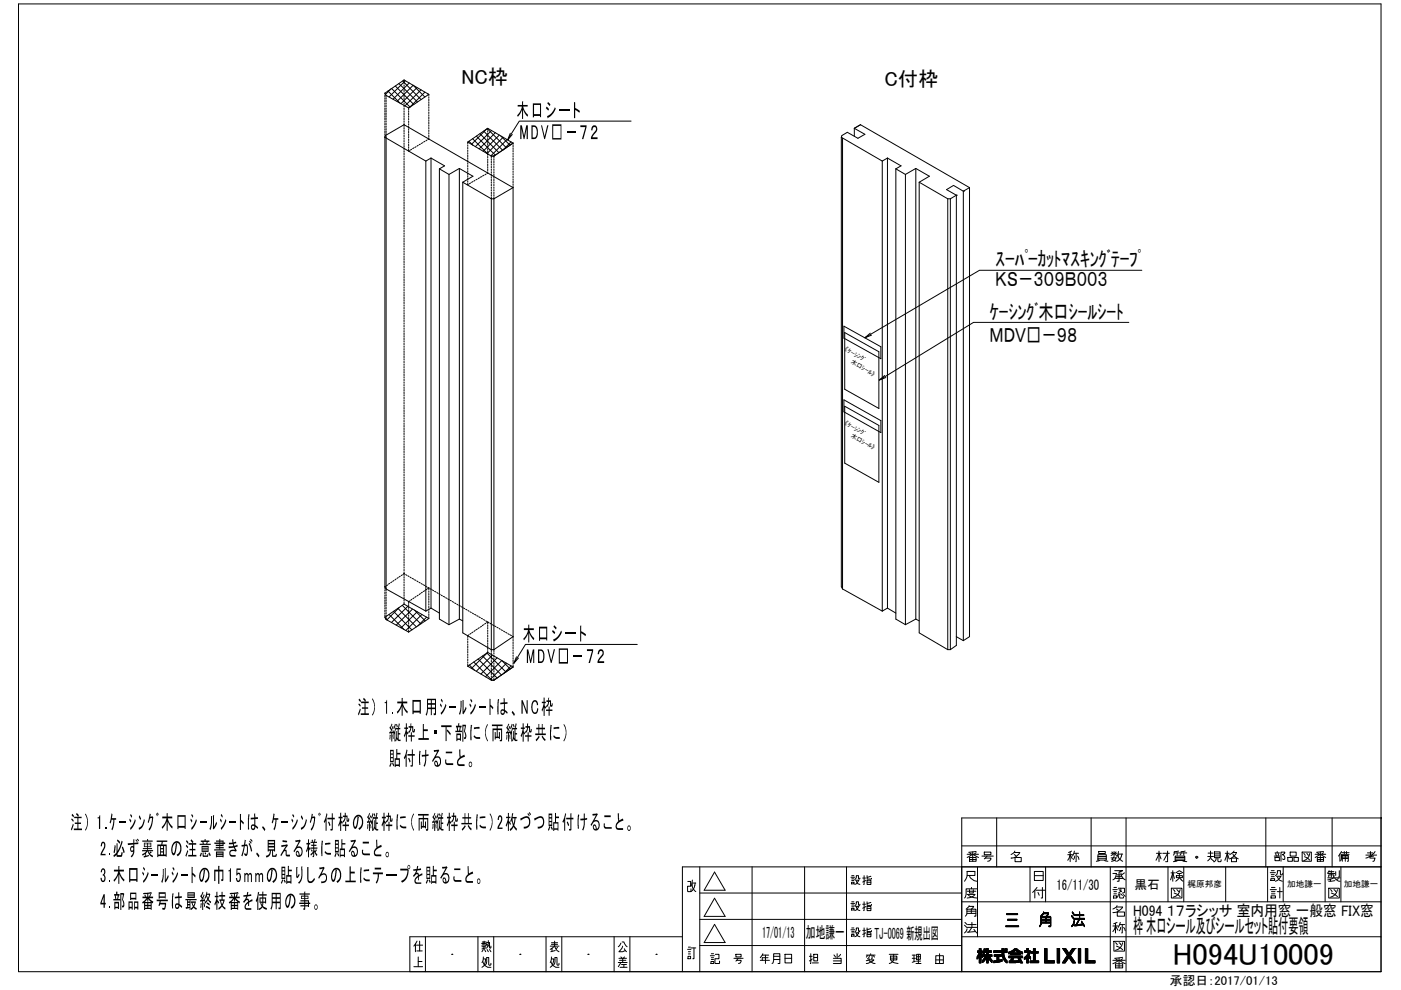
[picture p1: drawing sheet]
<svg xmlns="http://www.w3.org/2000/svg" width="297mm" height="210mm" viewBox="0 0 297 210" stroke-linecap="round" stroke-linejoin="round" font-family="sans-serif">
<!-- layer: TOS_WA -->
<g fill="none" stroke="#000" stroke-width=".21">
<path d="M3.9 .8h288.9v205.2h-288.9zM203.9 179.4h88.9M211.3 173.4v10.4M231.3 173.4v10.4M238.7 173.4v32.6M268.4 173.4v10.4M282.4 173.4v10.4M292.8 173.4h.1M292.8 173.4h-88.9v32.6M88.4 199.5l-.3 .6v1.7M89 199.5v2.1M90.2 198.6v7.4"/>
<path d="M101.3 198.6v7.4M102.3 199.7h.8M102.6 199.5v.5h-.4h1M103.2 199.8h.6l.1 1.2 .2-.1v-.3M103.5 199.4a1.97 1.97 0 0 1-.3 1.6M104.7 198.6v7.4M115.8 198.6v7.4M116.9 199.9h1.3M117.6 199.5v1.1l-.6 .5M119.1 198.6v7.4M130.2 198.6v7.4M131.6 200l-.5 .7"/>
<path d="M131.9 199.7h.4l.7 1M133.5 198.6v7.4M144.7 198.6h-57.8v7.4M145.8 186.9h.6v1h-.6v1.1h.7v-.5M146.7 187.4a1.9 1.9 0 0 0 .8 1.6M146.7 187.2h.8M146.8 186.6l-.3 1.3M147.4 187.2a2.28 2.28 0 0 1-.9 1.8M148.4 189.3h55.5M148.4 194.9h55.5M148.4 183.8v22.2M149.3 199.8l2.2-3.8 2.2 3.8"/>
<path d="M151.5 184.9l2.2 3.9h-4.4zM151.5 190.4l2.2 3.9h-4.4zM159.5 183.8v22.2M170.6 183.8v22.2M179.5 183.8v22.2M203.9 198.6h88.9M203.9 191.2h88.9M207.2 183.8v14.8M218.4 183.8v7.4M219.3 184.8h1.9v1.9h-1.9zM221.7 183.8v7.4M235.4 183.8v22.2"/>
<path d="M236.2 199.6h2.2v2.1h-2.2zM238 199.9a1.89 1.89 0 0 1-1.5 1.6M247.6 183.8v7.4M251 183.8v7.4M259.9 183.8v7.4M268.8 183.8v7.4M272.1 183.8v7.4M281 183.8v7.4M284.3 183.8v7.4M292.8 183.8h-148.1v22.2M88.1 200.1l-.4 .5M88.3 200.4h1.3"/>
<path d="M95.8 202.3h.1M102.2 200.7h.8M102.3 203.9l.4 .8 .7 .4h.7M102.5 203.3h.5l-.4 1.5-.4 .3M102.5 202.9l-.2 1-.1 .2M102.5 201.3l-.3 .5M102.5 200l-.3 .4M102.6 200.4v.7M102.7 201.3l.3 .5M102.8 200l.1 .4h.3v-.2M103 201l-.8 .2M103.3 200.3l.3 .3"/>
<path d="M103.3 201.3l.2 .5M103.8 201.3l.3 .5M104.1 204.2v.3l-.2 .2-.3-.2v-1.5h-.4l-.1 1.3-.2 .4M110.2 202.3h.1M116.7 201.3l.3-.2v.6M116.7 200.6h1.8M116.8 203.9l.4 .8 .6 .4h.7M116.9 203.3h.6l-.5 1.5-.3 .3M116.9 202.9l-.2 1.2M116.9 200.2h1.3M117.6 200.6l.5 .9 .4 .3M117.7 201.5l-.9 .3"/>
<path d="M118.2 200.9l-.4 .3M118.5 204.2v.3l-.2 .2-.2-.2v-1.5h-.4l-.1 1.3-.3 .4M124.7 202.3h.1M131.1 204.1h1.9M131.2 203.2h1.6M131.3 203.6h1.4M131.5 205.1h1.5M131.6 204.1l-.5 .9M131.6 202.9l.3 .3M131.8 204.5h1M132 200.6l-.1 .4-.7 .8h.8l.6-.3M132 203.2v.9"/>
<path d="M132.3 204.5v.6M132.4 201.2l.4 .6M132.4 202.9l-.2 .3M139.1 202.3h.1M145.8 201.3h.7M145.9 202.8h.5v.5h-.5zM146 202.3h.4M146 201.8h.4M146 200.8h.4M146.5 201h1M147.1 201v2.3h-.2M148.4 200.5h55.5"/>
<path d="M207.2 202.8v.5M207.2 201.6v.4M207.2 202.7v.5M207.3 201.6v.4M207.4 202.5l-.1 .7M207.5 201.6v.4M207.5 202.3v.7M207.5 201.6v1.3M207.6 201.1h.4v.5h.3v.4h-.3l.3 .5v.5l-.3-.4v1.6h-.4v-1.4l-.5 .6v-.5l.5-.9h-.4v-.4h.4zM207.7 201.1v3.1M207.8 201.1v3.1M207.9 201.1v3.1"/>
<path d="M208 201.1v3.1M208.1 201.6v.4M208.1 202.2v.5M208.1 202.3v.5M208.2 201.6v.4M208.2 202.3v.7M208.4 203.6v.4M208.4 201.9v.4M208.4 202.4v.4M208.4 203.5v.5M208.5 201.7v.6M208.5 202.4v.4"/>
<path d="M208.5 203.4v.5M208.6 201.6v.7M208.6 202.4v.4M208.6 203.3v.6M208.6 201.2h.4l-.1 .4h.3v-.5h.3v.5h.7v.3h-.7v.5h.8v.4h-.4l.4 .8v.5l-.8-1.1v1.2h-.3v-1.2l-.4 .6-.5 .5v-.5l.6-.8h-.5v-.4h.8v-.5h-.4l-.4 .4zM208.6 201.2v1M208.6 203.2v.6M208.7 201.2v.9M208.7 202.4v.4M208.7 203.1v.6M208.8 201.2v.8M208.8 202.4v.4"/>
<path d="M208.8 203v.7M208.8 201.2v.7M208.8 202.4v1.2M208.9 201.2v.7M208.9 202.4v1.1M208.9 201.2v.3M208.9 201.6v.3M208.9 202.4v1M209 201.6v.3M209.1 202.4l-.1 .9M209.2 201.6v.3M209.2 202.4v.6"/>
<path d="M209.2 201.1v3.1M209.3 201.1v3.1M209.4 201.1v3.1M209.5 201.1v3.1M209.6 201.6v.3M209.6 202.4v.7M209.7 201.6v.3M209.7 202.4v.8M209.7 202.4v1M209.8 201.6v.3M209.8 202.4v1.1M209.9 201.6v.3"/>
<path d="M209.9 202.4v1.3M210 201.6v.3M210 202.4v.4M210 203.1v.6M210 203.2v.6M210.1 201.6v.3M210.1 202.4v.4M210.1 203.4v.5M210.2 201.6v.3M210.2 202.4v.4M210.2 203.4v.5M210.3 202.4v.4"/>
<path d="M210.3 203.5v.5M210.3 203.6v.5M210.7 201.6h1.7v-.5h.4v.5h.8v.4h-.8l.2 .8 .6 .9v.5l-.6-.4a2.69 2.69 0 0 1-.6-1.8h-1.7zM210.7 201.6v.4M210.7 203.7v.4M210.8 202.4h1.5v.4h-.5v.8l.7-.2a.59 .59 0 0 1-.7 .6l-1.1 .1v-.4h.7v-.9h-.6zM210.8 201.6v.4M210.8 202.4v.4M210.8 203.7v.4M210.9 201.6v.4M210.9 202.4v.4M210.9 203.7v.4"/>
<path d="M211 201.6v.4M211 202.4v.4M211 203.7v.4M211.1 201.6v.4M211.1 202.4v.4M211.1 203.7v.4M211.2 201.6v.4M211.2 202.4v.4M211.2 203.7v.4M211.3 201.6v.4M211.3 202.4v.4M211.3 203.7v.3"/>
<path d="M211.4 201.6v.4M211.4 202.4v.4M211.4 203.7v.3M211.4 202.4v1.6M211.5 201.6v.4M211.5 202.4v1.6M211.6 201.6v.4M211.6 202.4v1.6M211.7 201.6v.4M211.7 202.4v1.6M211.8 201.6v.4M211.8 202.4v.4"/>
<path d="M211.8 203.6v.4M211.9 201.6v.4M211.9 202.4v.4M211.9 203.6v.3M212.1 201.6v.4M212.1 202.4v.4M212.1 203.5v.4M212.2 201.6v.4M212.2 202.4v.4M212.2 203.5v.4M212.3 201.6v.4M212.3 202.4v.4"/>
<path d="M212.3 203.5v.4M212.4 201.6v.4M212.4 203.5v.3M212.5 201.1v1.2M212.5 203.4v.4M212.5 201.1v1.6M212.6 201.1v2M212.7 201.1v2.2M212.8 201.1v2.4M212.9 201.6v.4M212.9 202.6v1M213 201.6v.4"/>
<path d="M213 202.8v.9M213 201.2h.6v.3h-.6zM213 201.2v.3M213 203.1v.7M213.1 201.2v.3M213.1 201.6v.4M213.1 203.2v.7M213.2 201.2v.3M213.2 201.6v.4M213.2 203.3v.6M213.2 203.4v.6M213.3 201.2v.3"/>
<path d="M213.3 201.6v.4M213.3 203.5v.5M213.3 203.6v.5M213.4 201.2v.3M213.4 201.6v.4M213.4 203.6l.1 .6M213.9 201.9l.6-.2 .6-.5h.5l.6 .5 .6 .2v.4l-.4-.2v.3h-2.1v-.3l-.4 .2zM213.9 202.7h2.9v.4h-1.8l-.3 .6h1.1l.3-.1-.3-.4h.5l.5 1h-.4l-.2-.3-.4 .2h-1.9v-.4h.3l.3-.6h-.6zM213.9 201.9v.4M213.9 202.7v.4M213.9 201.9v.3M214 201.8v.4"/>
<path d="M214 202.7v.4M214 203.7v.4M214.1 201.8v.4M214.1 202.7v.4M214.1 203.7v.4M214.2 201.8v.4M214.2 202.7v.4M214.2 203.7v.4M214.3 202.7v.4M214.3 201.7v.7M214.3 203.5v.6M214.4 201.7v.7"/>
<path d="M214.4 202.7v.4M214.4 203.3v.8M214.4 203.1v1M214.5 202l.7-.3a.21 .21 0 0 1 .2-.2 .21 .21 0 0 1 .2 .2l.6 .3zM214.5 201.6v.8M214.5 202.7v1.4M214.6 201.6v.8M214.6 202.7v1.4M214.7 201.5v.5M214.7 202v.4M214.7 202.7v1.4M214.7 202.7v.9"/>
<path d="M214.7 203.7v.4M214.8 201.5v.4M214.8 202v.4M214.8 202.7v.8M214.8 203.7v.4M214.9 201.4v.5M214.9 202v.4M214.9 202.7v.6M214.9 203.7v.4M214.9 201.4v.4M214.9 202.7v.4M215 201.3v.5"/>
<path d="M215 202v.4M215 202.7v.4M215 203.7v.4M215 201.2v.5M215.1 202v.4M215.1 202.7v.4M215.1 203.7v.4M215.2 201.2l-.1 .5M215.3 201.2v.4M215.3 202v.4M215.3 202.7v.4M215.3 203.7v.4"/>
<path d="M215.3 201.2v.3M215.4 201.2v.3M215.4 202v.4M215.4 202.7v.4M215.4 203.7v.4M215.4 201.2v.4M215.5 201.2v.4M215.5 202v.4M215.5 202.7v.4M215.5 203.7v.4M215.5 201.2v.5M215.6 201.2v.5"/>
<path d="M215.6 202v.4M215.6 202.7v.4M215.6 203.7v.4M215.7 201.3v.5M215.7 202v.4M215.7 202.7v.4M215.7 203.7v.4M215.8 201.3v.5M215.8 202v.4M215.8 202.7v.4M215.8 203.7v.4M215.8 201.4v.5"/>
<path d="M215.9 201.5v.4M215.9 202v.4M215.9 202.7v.4M215.9 203.2v.1M215.9 203.7v.3M216 201.5v.5M216 202v.4M216 202.7v.4M216 203.2v.3M216 203.6v.4M216.1 201.6v.8M216.1 202.7v.4"/>
<path d="M216.1 203.2v.8M216.1 203.2v.7M216.2 201.7v.7M216.2 202.7v.4M216.2 203.2v.7M216.3 201.7v.7M216.3 202.7v.4M216.3 203.2v.8M216.4 201.7v.7M216.4 202.7v.4M216.4 203.3v.8M216.4 201.7v.4"/>
<path d="M216.4 203.4v.8M216.5 201.7v.5M216.5 202.7v.4M216.5 203.5v.7M216.5 201.8v.4M216.5 203.7v.5M216.6 201.8v.4M216.6 202.7v.4M216.6 203.8v.4M216.7 201.8v.4M216.7 202.7v.4M216.7 204v.2"/>
<path d="M216.8 201.9v.4M216.8 202.7v.4M216.8 204.1v.1M217.2 203v.4M217.2 201.6v.3M217.3 201.6v.3M217.3 202.9v.5M217.4 201.6v.3M217.4 202.9v.4M217.5 201.6v.3M217.5 202.8v.5M217.6 201.6v.3"/>
<path d="M217.6 202.7v.5M217.6 202.6v.5M217.7 201.1h.3v.5h.5l-.4 1 .4 .3v.5l-.5-.4v1.2h-.3v-1.1l-.5 .3v-.4a1.48 1.48 0 0 0 .8-1.1h-.8v-.3h.5zM217.7 201.1v.8M217.7 202.6v1.6M217.7 202.5v1.7M217.8 201.1v.8M217.8 202.4v1.8M217.9 201.1v.8M217.9 202.3v1.9M218 201.1v.8M218 202.1v2.1"/>
<path d="M218 201.1v3.1M218.2 201.6v1.5M218.2 201.6v.9M218.2 202.6v.5M218.3 201.6v.7M218.3 202.7v.4M218.3 201.6v.6M218.3 202.8v.4M218.4 201.6v.3M218.4 202.8v.5M218.4 203.7v.4M218.5 202.8v.5"/>
<path d="M218.5 203.7v.4M218.6 203.7v.4M218.6 201.7v.4M218.7 201.7v.4M218.7 203.7v.4M218.8 201.7v.4M218.8 203.7v.4M218.9 201.7v.4M218.9 203.7v.4M219 201.7v.4M219 203.7v.4M219.1 201.7v.4"/>
<path d="M219.1 203.7v.4M219.1 201.1h.4v.6h.6v.4h-.6v1.6h.7v.4h-1.8v-.4h.7v-1.6h-.5v-.4h.5zM219.1 201.1v3M219.2 201.1v3M219.3 201.1v3M219.4 201.1v3M219.5 201.7v.4M219.5 203.7v.4M219.7 201.7v.4M219.7 203.7v.4M219.8 201.7v.4M219.8 203.7v.4"/>
<path d="M219.9 201.7v.4M219.9 203.7v.4M220 201.7v.4M220 203.7v.4M220.1 201.7v.4M220.1 203.7v.4M220.2 203.7v.4M221.5 201.1h.5v2.6h1.5v.5h-2zM221.5 201.1v3.1M221.6 201.1v3.1M221.7 201.1v3.1M221.8 201.1v3.1"/>
<path d="M221.9 201.1v3.1M222 201.1v3.1M222.1 203.7v.5M222.2 203.7v.5M222.3 203.7v.5M222.4 203.7v.5M222.5 203.7v.5M222.6 203.7v.5M222.7 203.7v.5M222.8 203.7v.5M222.9 203.7v.5M223 203.7v.5"/>
<path d="M223.1 203.7v.5M223.2 203.7v.5M223.3 203.7v.5M223.4 203.7v.5M223.5 203.7v.5M224.1 201.1h.5v3.1h-.5zM224.2 201.1v3.1M224.3 201.1v3.1M224.4 201.1v3.1M224.5 201.1v3.1M224.6 201.1v3.1M225.3 204.1v.1"/>
<path d="M225.3 201.1h.7l.6 1.1 .8-1.1h.6l-1.1 1.5 1.1 1.6h-.6l-.8-1.2-.8 1.2h-.6l1.1-1.6zM225.4 201.1v.1M225.4 204v.2M225.4 203.9v.3M225.5 201.1v.3M225.5 203.8v.4M225.5 201.1v.4M225.5 203.7v.5M225.6 201.1l.1 .5M225.7 203.5v.7M225.7 201.1v.6M225.7 203.4v.8"/>
<path d="M225.8 201.1v.7M225.8 203.3v.9M225.9 201.1v.8M225.9 203.2v.9M225.9 201.1v.9M225.9 203.1v.9M226 201.2v.9M226 203v.9M226 201.3v.9M226 202.9v.9M226.1 201.4v.9M226.1 202.8v.9"/>
<path d="M226.2 201.5v.9M226.2 202.8v.9M226.3 201.6v.9M226.3 202.6v.9M226.3 201.7v1.7M226.4 201.8v1.6M226.5 201.9v1.3M226.6 202.1v1M226.6 202.2v.8M226.7 202.1v1M226.8 202v1.2M226.9 201.9v1.4"/>
<path d="M226.9 201.8v1.6M227 201.7v1.8M227 201.6v.9M227 202.7v.9M227.1 202.8v1M227.1 201.4v.9M227.2 201.3v.9M227.2 203v.9M227.3 203.1l.1 1M227.4 201.1l-.1 1M227.4 201.1v.8M227.4 203.3v.9"/>
<path d="M227.5 201.1v.7M227.5 203.4v.8M227.6 201.1v.6M227.6 203.4v.8M227.6 201.1v.5M227.6 203.5v.7M227.7 201.1v.4M227.7 203.7v.5M227.7 201.1v.3M227.8 201.1v.2M227.8 203.8v.4M227.9 201.1v.1"/>
<path d="M227.9 203.9v.3M228 201.1h.1M228 204v.2M228.6 201.1h.5v3.1h-.5zM228.7 201.1v3.1M228.8 201.1v3.1M228.9 201.1v3.1M229 201.1v3.1M229.1 201.1v3.1M230.1 201.1h.5v2.6h1.6v.5h-2.1zM230.2 201.1v3.1M230.3 201.1v3.1"/>
<path d="M230.4 201.1v3.1M230.5 201.1v3.1M230.6 201.1v3.1M230.7 203.7v.5M230.8 203.7v.5M230.9 203.7v.5M231 203.7v.5M231.1 203.7v.5M231.2 203.7v.5M231.3 203.7v.5M231.4 203.7v.5M231.5 203.7v.5"/>
<path d="M231.6 203.7v.5M231.7 203.7v.5M231.8 203.7v.5M231.9 203.7v.5M232 203.7v.5M232.1 203.7v.5"/>
</g>
<!-- layer: 0 -->
<path d="M108.2 28.3l-.6 1.4 1-1.2M133.8 25.7h-23.7l-2.5 4M242.1 57.3h-34.4l-24.3 14.3M184.5 70.6l-1.1 1 1.4-.5M187.6 79.6l-1.2 1 1.4-.6M239.3 68.4h-32.9l-20 12.2M109.5 139.3l-.5 1.3 .9-1.1M135.1 136.6h-23.7l-2.4 4" fill="none" stroke="#000" stroke-width=".21"/>
<!-- layer: TOS_M1 -->
<g fill="#000">
<path d="M121.7 21.7h.2v1.2l1.1 .6-.2 .4-.9-.6v1.7h-.2zM125.6 26.7l.6-.1 .4 .3v.3l-.1 .7-.9 1.2h1.1v.4h-1.4v-.5l1-1.3 .1-.5a.39 .39 0 0 0-.6-.2 .39 .39 0 0 0-.2 .5v.1h-.3zM123 132.7h.3l-.1 1.1 1 .6-.1 .5-.9-.6v1.7h-.2zM127 137.8l.6-.1 .4 .5-.1 .8-.9 1.2h1.1v.4h-1.4l.2-1 .8-1.1a.39 .39 0 0 0-.4-.5 .39 .39 0 0 0-.3 .6l-.3 .1zM97.4 158.9h.2v1.1a.25 .25 0 0 0 .2 .4 .25 .25 0 0 0 .3-.2l.4-.2 .1 .5-1.1 .4-.3 .5-.1 .4 .2 .2h1.2v.4h-1.2l-.3-.2-.1-.7 .4-.7a.44 .44 0 0 0 .1-.7zM110.6 148.4h.2l.9 2.3v-2.3h.2v2.9h-.3l-.8-2.2v2.2h-.2zM113.1 148.6l.6-.1 .3 .4 .1 .6h-.3l-.2-.6a.54 .54 0 0 0-.6 .1 .54 .54 0 0 0-.1 .6v.9l.3 .5h.4l.3-.8h.2l-.1 .8-.4 .4-.5-.1-.4-.8v-1.2zM119.6 153.5l.3 .5 .2 .8-.1 1.3-.4 1.1-.1-.2 .3-.6 .2-.9-.2-1.1-.3-.7zM79.7 178l.3 .1v1a.22 .22 0 0 0 0 .4 .22 .22 0 0 0 .3-.1l.5-.3 .1 .5-1 .5-.4 .6a.33 .33 0 0 0 .4 .5h.9v.4l-1.2-.1-.3-.4v-.7l.5-.7zM113.2 173.6l1.2-.6 .7 .2 .2 .5 .1 .8-.4 .9-1 .3v-.4l.7-.1 .4-.5v-.7l-.1-.4-.7-.2-.9 .6zM131 172.5h.3v1.1a.21 .21 0 0 0 0 .3 .21 .21 0 0 0 .3-.1l.5-.2 .1 .4-1 .4-.4 .4v.5l.2 .3h1.1v.4h-1l-.5-.3-.1-.6 .3-.7a.59 .59 0 0 0 .2-.8zM87.6 184.3h.4a.51 .51 0 0 0 .4-.7l.3 .1-.1 .1a.24 .24 0 0 0 0 .3 .24 .24 0 0 0 .2 .1l.5-.1v.4l-.8 .1-.2 .5a.33 .33 0 0 1 .4 0 .33 .33 0 0 1 .1 .4l.7-.3 .1 .4-.8 .3v.7h-.2v-.6l-.5 .6a.34 .34 0 0 0 0 .3 .34 .34 0 0 0 .4 .2h.8v.3l-1.3-.1-.1-.8 .4-.5a.33 .33 0 0 0 .3-.3 .33 .33 0 0 0-.2-.4l-.7 .7-.1-.3 .7-1.1h-.6z"/>
<path d="M99.1 183.7h.3v1.1a.22 .22 0 0 0 0 .3 .22 .22 0 0 0 .3-.1l.5-.2 .1 .4-.9 .4-.4 .4-.1 .4a.29 .29 0 0 0 0 .3 .29 .29 0 0 0 .4 .1h1v.4h-1.2l-.4-.5v-.8l.5-.5z"/>
<path d="M114.3 154.6v.9h.6v-.9zM114.2 156.1v-.1l.2 .3-.7 .9-.1-.4zM115 155.9l.7 .8-.1 .4-.8-.9zM114.2 153.5h.2l-.1 .8h.6v-.8h.2l-.1 .8h.6v.3h-.6v.9h.7v.4h-2.2v-.4h.7v-.9h-.5v-.3h.5z"/>
<path d="M116.2 147.9h.2v.6h.4v1l.2-.4 .2 .1v.4l-.2 .2h-.3l-.1-1h-.2l-.1 .7-.4 .5-.1-.3 .4-.6v-.3h-.3v-.3h.3zM115.3 147.9h.2v.9h.2v.3h-.2v.5l.3 .4-.2 .3-.1-.3v1.8h-.2v-1.7l-.3 .8-.2-.4 .5-1.3-.4-.1v-.3h.4zM116.3 149.8h.2v.6h.6v.3h-.6v1.1h-.2v-1.1h-.5v-.3h.5z"/>
<path d="M117.5 155.9l.3 .3 .9 .1v.4l-1-.1-.4-.4zM116.7 153.7l.3 .1-.2 1.3 .1 1.9h-.2l-.1-.3zM117.4 154.2l1.2-.1v.4l-1.2 .1z"/>
<path d="M99.5 161.6h.5l.1 .3-.1 .6a.45 .45 0 0 1-.6-.1 .45 .45 0 0 1 0-.6zM99.6 161.7l-.1 .5a.26 .26 0 0 0 .3 .3 .27 .27 0 0 0 .2-.5l-.1-.3z"/>
<path d="M116.4 175.2l.3 .2-.4 .8-.1-.3zM116.9 175.2l.3 .5-.2 .4-.3-.6zM116.3 172.5h.8v2.7h-.8zM117.7 172.4h.2v.7h.6v.4h-.6v.8h.5v1.8h-.2v-.2h-.7v.3h-.2v-1.9h.4zM117.5 174.6v1h.7v-1zM116.5 174.3v.5h.4v-.5zM116.5 173.6v.5h.4v-.5zM116.5 172.8v.5h.4v-.5z"/>
<path d="M119.8 172.4l.2 .2-.2 .9v2.6h-.2v-2l-.2 .4-.2-.4 .5-.8zM120.9 172.5h.3l-.1 .9h.5v.3h-.5v2.3l-.4 .1-.1-.3h.3v-2.1h-.9v-.3h.9zM120.3 174.1l.4 .8-.2 .3-.3-.8z"/>
<path d="M123.8 172.5h.2v1l.5-.1v.4h-.5l-.1 1.4-.3 .9-.2-.2 .3-.8 .1-1.2h-.8v-.3h.8zM122.5 172.7l.3 .1-.1 1 .1 1.9h-.3z"/>
<path d="M125.6 172.6l1-.2 .1 .3-.7 1.2 .5-.1 .5 .4 .2 .6-.2 .9-.5 .4-.5-.1-.3-.4 .1-.7a.47 .47 0 0 1 .5 0 .47 .47 0 0 1 .2 .6v.2h.2l.2-.7v-.5l-.3-.3-.7 .1-.5 .8-.2-.2 1.2-2.1-.7 .2zM126 175.1l-.1 .1a.35 .35 0 0 0 .1 .4 .35 .35 0 0 0 .3 .1l-.1-.5z"/>
<path d="M128 174.6h.3v.1a.43 .43 0 0 0 .3 .7h1.1v.3l-1.5-.1-.2-.3zM128.1 172.9h1.4v.4h-1.4z"/>
<path d="M133.1 175.1a.5 .5 0 0 1 .6 .2 .5 .5 0 0 1 0 .6 .42 .42 0 0 1-.6 .1 .42 .42 0 0 1-.1-.6zM133.3 175.2l-.2 .3a.26 .26 0 0 0 .1 .4 .26 .26 0 0 0 .4-.2l-.1-.5z"/>
<path d="M60.9 189.9l.5-.4h.5l.4 .4 .3 .8-.1 1.2-.7 .8-.2-.4 .7-.6 .1-.9-.2-.7-.4-.2h-.3l.3 .2-.6 2.1a.33 .33 0 0 1-.4 .3 .33 .33 0 0 1-.2-.4l-.1-1.2zM61.2 189.9l-.5 .9v.9a.24 .24 0 0 0 .2 .4 .25 .25 0 0 0 .3-.4l.2-1.8z"/>
<path d="M63.5 189.4h1v-.4h.3l-.1 .4h1v.3h-1v.2h.7v.7h-.7v.3h.8v.5h.3v.3h-.3v.6l-.8-.1v.7h-.4v-.3h.2v-.4h-.8v-.3h.8v-.2h-1.1v-.3h1.1v-.3h-.8v-.2h.8v-.3h-.7v-.7h.7v-.2h-1zM64 190.1v.3h.5v-.3zM64.7 190.1v.3h.5v-.3zM64.7 191.7v.2h.6v-.2zM64.7 191.1v.3h.6v-.3z"/>
<path d="M66.7 191.9a.48 .48 0 0 1 .6 .1 .48 .48 0 0 1 0 .6 .36 .36 0 0 1-.5 .3 .36 .36 0 0 1-.2-.5zM66.9 192l-.2 .3a.28 .28 0 0 0 .3 .4 .28 .28 0 0 0 .2-.4l-.1-.3z"/>
<path d="M71.2 180.7l.2 .3-.3 .8-.2-.3zM71.6 180.8l.3 .5-.2 .3-.2-.5zM71 178.1h.8v2.6h-.8zM72.4 178h.2v.8h.6v.3h-.6v.8h.5v1.8h-.2v-.2h-.7v.3h-.2v-1.9h.4zM72.2 180.2v1h.7v-1zM71.2 179.9v.5h.5v-.5zM71.2 179.1v.5h.5v-.5zM71.2 178.4v.4h.5v-.4z"/>
<path d="M74.3 178.2l1-.2 .2 .2-.8 1.3 .5-.1 .5 .3 .2 .6-.1 1-.5 .4-.6-.1-.2-.4v-.6a.34 .34 0 0 1 .4-.2 .34 .34 0 0 1 .3 .4v.2a.18 .18 0 0 0 .2 .3 .18 .18 0 0 0 .2-.2l.1-.4-.1-.5a.67 .67 0 0 0-.7-.4 .67 .67 0 0 0-.6 .6l-.1 .3-.3-.2 1.2-2.1-.7 .1zM74.7 180.7l-.1 .3a.26 .26 0 0 0 .1 .3 .26 .26 0 0 0 .3 0v-.5z"/>
<path d="M76.8 180.2h.2l-.1 .5 .2 .2 1.3 .1v.3h-1.2a.83 .83 0 0 1-.4-1.1zM76.9 178.5h1.3v.3h-1.3z"/>
<path d="M81.8 180.8a.43 .43 0 0 1 .6 0 .43 .43 0 0 1 .1 .6l-.1 .2a.37 .37 0 0 1-.5 .1 .37 .37 0 0 1-.2-.5zM82.1 180.8l-.2 .3a.27 .27 0 0 0 0 .4 .27 .27 0 0 0 .4-.2v-.3z"/>
<path d="M90.6 186.4l.2 .3-.3 .7-.2-.3zM91 186.5l.3 .4-.2 .4-.2-.6zM90.4 183.8h.8v2.6h-.8zM91.8 183.6h.2v.8h.6v.3h-.6v.8h.5v1.9h-.2v-.2h-.7v.2h-.2v-1.9h.4zM91.6 185.9v.9h.7v-.9zM90.6 185.5v.6h.4v-.6zM90.6 184.8v.5h.4v-.5zM90.6 184.1v.4h.4v-.4z"/>
<path d="M93.7 183.8l1-.1 .2 .3-.8 1.2h.8l.4 .8-.1 .8-.5 .5h-.6l-.3-.5v-.3a.37 .37 0 0 1 .4-.5 .37 .37 0 0 1 .4 .5 .2 .2 0 0 0 0 .4 .2 .2 0 0 0 .3-.1l.2-.8-.2-.4-.2-.2-.6 .1-.6 .8-.2-.2 1.2-2-.7 .1zM94.1 186.3v.4a.23 .23 0 0 0 .1 .3 .23 .23 0 0 0 .3-.1 .23 .23 0 0 0-.1-.3z"/>
<path d="M96.2 185.8h.2l-.1 .3a.34 .34 0 0 0 .4 .5h1.1v.4l-1.5-.1-.2-.4zM96.3 184.1h1.3v.4h-1.3z"/>
<path d="M101.3 186.3h.3l.2 .2v.8a.45 .45 0 0 1-.6-.1 .45 .45 0 0 1 0-.6zM101.4 186.5l-.2 .3a.29 .29 0 0 0 .2 .4 .29 .29 0 0 0 .3-.1 .29 .29 0 0 0 0-.4l-.1-.2z"/>
</g>
<!-- layer: TOS_S1 -->
<g fill="none" stroke="#000" stroke-width=".21">
<path d="M81.6 29.1v95.3l.3 .5M81.6 29.1l.1-.4 4-2.3 23.1 13.4M81.6 29.1l8.7 5M81.9 29.1v95.8M90.3 34.1v95.5M91.4 33.5l2.9 1.7-1.1 .6M91.4 33.5l-1.1 .6M91.4 33.5v95.4M93.2 35.8l2 1.2M93.2 35.8v95.5l2 1.1M95.2 37v95.4M97.4 35.7l-2.2 1.3"/>
<path d="M97.4 35.7l2.9 1.7-2.2 1.2M97.4 35.7v95.6M98.1 38.6v95.6l6.1 3.5M98.1 38.6l6.1 3.5M108.8 39.8v95.2l-4.1 2.7M108.8 39.8l-4.1 2.3M178.4 29.1l8.7 5M178.4 29.1v95.3l.2 .5M178.6 29.3v95.6M181.1 27.2l1.3-.8 23.2 13.4M181.1 27.2l2.3 1.3-1.5 .8-2.3-1.2-1.1 .6-.1 .4M181.1 27.2v1.7"/>
<path d="M187.1 34.1v95.5M188.2 33.5l2.8 1.7-1.1 .6M188.2 33.5l-1.1 .6M188.2 33.5v95.4M189.9 35.8v95.5l2.1 1.1M189.9 35.8l2.1 1.2M192 37v95.4M194.2 35.7l-2.2 1.3M194.2 35.7v95.6M194.2 35.7l2.8 1.7-2.1 1.2M194.9 38.6l6 3.5M194.9 38.6v95.6l6 3.5"/>
<path d="M205.6 39.8v95.2l-1.4 .8M205.6 39.8l-1.4 .7M104.2 42.1h.5M104.2 42.1v95.6M104.7 42.1v95.6M200.9 42.1h.6M200.9 42.1v95.6M201.5 42.1v95.6M202.8 41.4v95.4l-1.3 .9M202.8 41.4l-1.3 .7M204.2 40.5l-2-1.2-1.5 .9 2.1 1.2M204.2 40.5v95.3"/>
<path d="M178.9 69.2l7.9 4.3v2.6l-7.9-4.4zM179.1 70.5l7.2 4.1v12l-7.2-4.1zM178.9 84.8l7.9 4.4v2.5l-7.9-4.4zM179.1 86.1l7.2 4.1v12.1l-7.2-4.1zM81.9 124.9l8.4 4.7M91.4 128.9l-1.1 .7M91.4 128.9l1.8 1.1M97.4 131.3l-2.2 1.1M97.4 131.3l.7 .3M104.2 137.7h.5M178.6 124.9l8.5 4.7M188.2 128.9l-1.1 .7"/>
<path d="M188.2 128.9l1.7 1.1M194.2 131.3l.7 .3M194.2 131.3l-2.2 1.1M200.9 137.7h.6M202.8 135l1.4 .8"/>
</g>
<!-- layer: TOS_K2 -->
<g fill="none" stroke="#000" stroke-width=".21">
<path d="M81.6 19.8v.2M85.7 17v.3M85.7 17.5v.3M85.7 18v.3M85.7 18.6v.3M85.7 19.1v.3M85.7 19.7v.3M81.6 20.2v.3M81.6 20.7v.4M81.6 21.3v.3M81.6 21.8v.3M81.6 22.4v.3"/>
<path d="M81.6 22.9v.3M81.6 23.4v.4M81.6 24v.3M81.6 24.5v.4M81.6 25.1v.3M81.6 25.6v.3M81.6 26.2v.3M81.6 26.7v.3M81.6 27.3v.3M81.6 27.8v.3M81.6 28.3v.4M81.6 28.9v.2"/>
<path d="M81.9 20.2v.3M81.9 20.7v.3M81.9 21.2v.3M81.9 21.8v.3M81.9 22.3v.3M81.9 22.9v.3M81.9 23.4v.3M81.9 23.9v.4M81.9 24.5v.3M81.9 25v.3M81.9 25.6v.3M81.9 26.1v.3"/>
<path d="M81.9 26.7v.3M81.9 27.2v.3M81.9 27.8v.3M81.9 28.3v.3M81.9 28.9v.2M85.7 20.2v.3M85.7 20.7v.4M85.7 21.3v.3M85.7 21.8v.3M85.7 22.4v.3M85.7 22.9v.3M85.7 23.5v.3"/>
<path d="M85.7 24v.3M85.7 24.5v.4M85.7 25.1v.3M85.7 25.6v.3M85.7 26.2v.6M85.7 27v.4M85.7 27.6v.3M85.7 28.1v.3M85.7 28.7v.3M85.7 29.2v.3M85.7 29.8v.3M85.7 30.3v.3"/>
<path d="M85.7 30.8v.4M85.7 31.4v.3M85.7 31.9v.4M85.7 32.5v.3M85.7 33v.3M85.7 33.6v.3M85.7 34.1v.3M85.7 34.7v.3M85.7 35.2v.3M85.7 35.8v.3M85.7 36.3v.3M85.7 36.9v.3"/>
<path d="M85.7 37.4v.3M85.7 38v.3M85.7 38.5v.3M85.7 39v.4M85.7 39.6v.3M86.6 22.9v.4M86.6 23.5v.3M86.6 24v.4M86.6 24.6v.3M86.6 25.1v.3M86.6 25.7v.3M86.6 26.2v.3"/>
<path d="M86.6 26.8v.3M86.6 27.3v.3M86.6 27.8v.4M86.6 28.4v.3M86.6 28.9v.3M86.6 29.5v.3M86.6 30v.3M86.6 30.6v.3M86.6 31.1v.3M86.6 31.7v.3l.2-.1M87.3 31.7l-.3 .1M87.7 31.4l-.2 .1"/>
<path d="M88.2 31.1l-.2 .2M88.7 30.8l-.3 .2M89.1 30.6l-.2 .1M89.6 30.3l-.2 .1M90.1 30l-.3 .1M90.5 29.7l-.2 .2M90.9 20v.3M90.9 20.5v.3M90.9 21v.4M90.9 21.6v.3M90.9 22.1v.4M90.9 22.7v.3"/>
<path d="M90.9 23.2v.3M90.9 23.8v.3M90.9 24.3v.3M90.9 24.8v.4M90.9 25.4v.3M90.9 25.9v.4M90.9 26.5v.3M90.9 27v.3M90.9 27.6v.3M90.9 28.1v.3M90.9 28.7v.3M90.9 29.2v.3l-.2 .1"/>
<path d="M99.2 30.1v.4M99.2 30.7v.3M99.2 31.3v.3M99.2 31.8v.3M99.2 32.4v.3M99.2 32.9v.3M99.2 33.4v.4M99.2 34v.3M99.2 34.5v.3M99.2 35.1v.3M99.2 35.6v.3M99.2 36.2v.3"/>
<path d="M99.2 36.7v.3M99.2 37.2v.4M99.2 37.8v.3M99.2 38.3v.3M99.2 38.9v.3M99.3 39.1h-.1M99.8 38.8l-.3 .2M100.2 38.5l-.2 .2M100.7 38.3l-.3 .1M101.2 38l-.3 .1M101.7 37.7l-.3 .2M102.1 37.5l-.3 .1"/>
<path d="M102.6 37.2l-.3 .1M103.1 36.9l-.3 .2M103.4 27.2v.3M103.4 27.7v.3M103.4 28.3v.3M103.4 28.8v.3M103.4 29.4v.3M103.4 29.9v.3M103.4 30.4v.4M103.4 31v.3M103.4 31.5v.4M103.4 32.1v.3"/>
<path d="M103.4 32.6v.3M103.4 33.2v.3M103.4 33.7v.3M103.4 34.2v.4M103.4 34.8v.3M103.4 35.3v.4M103.4 35.9v.3M103.4 36.4l-.1 .4M104.2 33.1v.3M104.2 33.6v.4M104.2 34.2v.3M104.2 34.7v.3"/>
<path d="M104.2 35.3v.3M104.2 35.8v.3M104.2 36.4v.3M104.2 36.9v.3M104.2 37.5v.3M104.2 38v.3M104.2 38.6v.2M104.2 39.1v.3M104.2 39.7v.2M104.7 33.1v.3M104.7 33.6v.4M104.7 34.2v.3"/>
<path d="M104.7 34.7v.3M104.7 35.3v.3M104.7 35.8v.3M104.7 36.4v.3M104.7 36.9v.3M104.7 37.5v.3M104.7 38v.3M104.7 38.6v.2M104.7 39.1v.3M104.7 39.7v.2M108.8 30.3v.3M108.8 30.8v.3"/>
<path d="M108.8 31.4v.3M108.8 31.9v.3M108.8 32.5v.3M108.8 33v.3M108.8 33.6v.3M108.8 34.1v.3M108.8 34.6v.4M108.8 35.2v.3M108.8 35.7v.3M108.8 36.3v.3M108.8 36.8v.3M108.8 37.4v.3"/>
<path d="M108.8 37.9v.3M108.8 38.4v.4M108.8 39v.3M108.8 39.5v.3M85.7 40.1v.3M85.7 40.7v.3M85.7 41.2v.3M85.7 41.8v.3M85.7 42.3v.3M85.7 42.8v.4M85.7 43.4v.3M85.7 43.9v.4"/>
<path d="M85.7 44.5v.3M85.7 45v.3M85.7 45.6v.3M85.7 46.1v.3M85.7 46.6v.4M85.7 47.2v.3M85.7 47.7v.4M85.7 48.3v.3M85.7 48.8v.3M85.7 49.4v.3M85.7 49.9v.3M85.7 50.5v.3"/>
<path d="M85.7 51v.3M85.7 51.5v.4M85.7 52.1v.3M85.7 52.6v.3M85.7 53.2v.3M85.7 53.7v.3M85.7 54.3v.3M85.7 54.8v.3M85.7 55.4v.3M85.7 55.9v.3M85.7 56.5v.3M85.7 57v.3"/>
<path d="M85.7 57.6v.3M85.7 58.1v.3M85.7 58.6v.4M85.7 59.2v.3M85.7 59.7v.4M104.2 40.2v.3M104.2 40.8v.2M104.2 41.3v.3M104.2 41.8v.3M104.7 40.2v.3M104.7 40.8v.2M104.7 41.3v.3"/>
<path d="M104.7 41.8v.3M85.7 60.3v.3M85.7 60.8v.3M85.7 61.4v.3M85.7 61.9v.3M85.7 62.4v.4M85.7 63v.3M85.7 63.5v.4M85.7 64.1v.3M85.7 64.6v.3M85.7 65.2v.3M85.7 65.7v.3"/>
<path d="M85.7 66.3v.3M85.7 66.8v.3M85.7 67.3v.4M85.7 67.9v.3M85.7 68.4v.3M85.7 69v.3M85.7 69.5v.3M85.7 70.1v.3M85.7 70.6v.3M85.7 71.1v.4M85.7 71.7v.3M85.7 72.2v.3"/>
<path d="M85.7 72.8v.3M85.7 73.3v.3M85.7 73.9v.3M85.7 74.4v.3M85.7 75v.3M85.7 75.5v.3M85.7 76.1v.3M85.7 76.6v.3M85.7 77.2v.3M85.7 77.7v.3M85.7 78.3v.3M85.7 78.8v.3"/>
<path d="M85.7 79.3v.4M85.7 79.9v.3M85.7 80.4v.3M85.7 81v.3M85.7 81.5v.3M85.7 82.1v.3M85.7 82.6v.3M85.7 83.1v.4M85.7 83.7v.3M85.7 84.2v.3M85.7 84.8v.3M85.7 85.3v.3"/>
<path d="M85.7 85.9v.3M85.7 86.4v.3M85.7 86.9v.4M85.7 87.5v.3M85.7 88v.3M85.7 88.6v.3M85.7 89.1v.3M85.7 89.7v.3M85.7 90.2v.3M85.7 90.7v.4M85.7 91.3v.3M85.7 91.8v.3"/>
<path d="M85.7 92.4v.3M85.7 92.9v.3M85.7 93.5v.3M85.7 94.1v.2M85.7 94.6v.3M85.7 95.1v.3M85.7 95.7v.3M85.7 96.2v.3M85.7 96.8v.3M85.7 97.3v.3M85.7 97.9v.3M85.7 98.4v.3"/>
<path d="M85.7 98.9v.4M85.7 99.5v.3M85.7 100v.3M85.7 100.6v.3M85.7 101.1v.3M85.7 101.7v.3M85.7 102.2v.3M85.7 102.7v.4M85.7 103.3v.3M85.7 103.8v.3M85.7 104.4v.3M85.7 104.9v.3"/>
<path d="M85.7 105.5v.3M85.7 106v.3M85.7 106.5v.4M85.7 107.1v.3M85.7 107.6v.3M85.7 108.2v.3M85.7 108.7v.3M85.7 109.3v.3M85.7 109.8v.3M85.7 110.3v.4M85.7 110.9v.3M85.7 111.4v.3"/>
<path d="M85.7 112v.3M85.7 112.6v.2M85.7 113.1v.3M85.7 113.7v.2M85.7 114.2v.3M85.7 114.7v.3M85.7 115.3v.3M85.7 115.8v.3M85.7 116.4v.3M85.7 116.9v.3M85.7 117.5v.3M85.7 118v.3"/>
<path d="M85.7 118.5v.4M85.7 119.1v.3M85.7 119.6v.3M81.6 125v.3M81.6 125.6v.3M81.6 126.1v.3M81.6 126.6v.4M81.6 127.2v.3M81.6 127.7v.4M81.6 128.3v.3M81.6 128.8v.3M81.6 129.4v.3"/>
<path d="M81.6 129.9v.3M81.6 130.5v.4M81.7 124.3l-.1 .5M81.9 124.9v.4M81.9 125.5v.3M81.9 126.1v.3M81.9 126.6v.3M81.9 127.1v.4M81.9 127.7v.3M81.9 128.2v.3M81.9 128.8v.3M81.9 129.3v.3"/>
<path d="M81.9 129.9v.3M81.9 130.4v.3M81.9 130.9v.4M82.2 124l-.3 .2M82.6 123.7l-.2 .2M83.1 123.4l-.3 .2M83.5 123.1l-.2 .2M84 122.8l-.3 .2M84.4 122.5l-.2 .1M84.9 122.2l-.3 .1M85.3 121.9l-.2 .1M85.7 120.2v.3"/>
<path d="M85.7 120.7v.3M85.7 121.3v.7M85.7 122.2v.4M85.7 122.8v.3M85.7 123.3v.3M85.7 123.9v.3M85.7 124.4v.3M85.7 125v.3M85.7 125.5v.3M85.7 126.1v.3M85.7 126.6v.3M85.7 127.2v.3"/>
<path d="M85.7 127.7v.4M85.8 121.7h-.3M86 121.8l.3 .2M86.5 122.1l.2 .1M86.6 128.2v.3M86.6 128.7v.3M86.6 129.3v.3M86.6 129.8v.3M86.6 130.4v.3M86.6 130.9v.3M86.6 131.4v.4M86.6 132v.3"/>
<path d="M86.6 132.5v.4M86.6 133.1v.3M86.6 133.6v.4M86.9 127.4l-.3 .1v.5M86.9 122.4l.3 .1M87.3 127.1l-.2 .2M87.4 122.6l.3 .2M87.8 126.8l-.3 .1M87.9 122.9l.3 .1M88.2 126.5l-.2 .1M88.4 123.2l.2 .1M88.7 126.2l-.3 .2"/>
<path d="M88.8 123.5l.3 .1M89.1 125.8l-.2 .3M89.3 123.7l.3 .2M89.6 125.5l-.3 .2M89.8 124l.2 .1M90 125.3l-.2 .1M90.2 124.3l.3 .1M90.5 125l-.3 .1M90.7 124.8l.2-.1v.3M90.7 124.5l.3 .2M90.9 125.3v.3M90.9 125.8v.3"/>
<path d="M90.9 126.4v.3M90.9 126.9v.3M90.9 127.5v.2M90.9 128v.3M90.9 128.6v.2M90.9 129.1v.3M90.9 129.7v.2M90.9 130.2v.3M90.9 130.7v.4M91.2 124.8l.3 .2M91.7 125.1l.2 .2M92.1 125.4l.3 .1"/>
<path d="M92.6 125.6l.3 .2M93.1 125.9l.2 .2M93.5 126.2l.3 .2M94 126.4l.3 .2M94.5 126.7l.3 .2M94.9 127l.3 .2M95.4 127.3l.3 .1M95.9 127.5l.3 .2M96.4 127.8l.2 .2M96.8 128.1l.3 .2M97.3 128.3l.3 .2M97.8 128.6l.3 .2"/>
<path d="M98.2 128.9l.3 .2M98.7 129.2l.3 .1M99.2 135.4v.3M99.2 136v.3M99.2 136.5v.3M99.2 137v.4M99.2 137.6v.3M99.2 138.1v.3M99.2 138.7v.3M99.2 139.2v.3M99.2 139.8v.3M99.2 129.4l.3 .2"/>
<path d="M99.4 134.6l-.2 .2v.4M99.7 129.7l.2 .2M99.9 134.3l-.3 .2M100.1 130l.3 .2M100.3 134l-.3 .2M100.6 130.2l.3 .2M100.7 133.7l-.2 .2M101.1 130.5l.3 .2M101.2 133.4l-.3 .1M101.5 130.8l.3 .2M101.6 133.1l-.2 .2M102.1 131.1l.2 .1"/>
<path d="M102.1 132.8l-.3 .2M102.5 131.3l.3 .2M102.5 132.4l-.2 .3M103 131.6l.2 .2M103 132.2l-.3 .1M103.2 132l.2-.1v.4M103.4 132.5v.3M103.4 133v.3M103.4 133.6v.3M103.4 134.1v.3M103.4 134.7v.3M103.4 135.2v.3"/>
<path d="M103.4 135.7v.4M103.4 136.3v.3M103.4 136.8v.4M103.4 137.4v.3M103.4 138v.3M103.4 131.9l.3 .2M103.9 132.2l.3 .1M104.2 137.7v.5M104.2 138.4v.3M104.2 138.9v.3M104.2 139.5v.3M104.4 132.4l.3 .2"/>
<path d="M104.7 137.7v.5M104.7 138.4v.3M104.7 138.9v.3M104.7 139.5v.3M104.8 132.7l.3 .2M105.4 133l.2 .1M105.8 133.3l.3 .1M106.3 133.5l.2 .2M106.8 133.8l.2 .2M107.2 134.1l.3 .1M107.7 134.4l.3 .1M108.1 134.6l.3 .2"/>
<path d="M108.6 134.9l.2 .1v.4M108.8 135.6v.3M108.8 136.1v.4M108.8 136.7v.3M108.8 137.2v.3M108.8 137.8v.3M108.8 138.3v.3M108.8 138.9v.3M108.8 139.4v.3M108.8 139.9v.4M99.2 140.3v.3M99.2 140.8v.5"/>
<path d="M104.2 140v.3M104.2 140.6v.3M104.2 141.1v.3M104.2 141.6v.4M104.2 142.2v.3M104.2 142.7v.3M104.2 143.3v.3M104.2 143.8v.4M104.7 140v.3M104.7 140.6v.3M104.7 141.1v.3M104.7 141.6v.4"/>
<path d="M104.7 142.2v.3M104.7 142.7v.3M104.7 143.3v.3M104.7 143.8v.4M108.8 140.5v.3M108.8 141v.4"/>
</g>
<!-- layer: TOS_K5 -->
<g fill="none" stroke="#000" stroke-width=".21">
<path d="M82.2 19.3l2.6 2.6M82.9 18.9l-1.2 1.1M83 18.8l3.9 3.9M83.8 18.2l3.9 4M84.6 17.7l3.9 3.9M85.4 17.2l3.9 3.9M85.9 17.1l-3.4 3.5M86.8 17.6l-3.5 3.4M87.6 18.1l-3.4 3.4M87.6 18.1l2.5 2.5M88.4 18.6l-3.4 3.4M89.3 19l-3.5 3.5"/>
<path d="M90.1 19.5l-3.2 3.3M90.7 19.8l.1 .3M99.4 30l.9 .8M100.2 29.4l3.3 3.3M101 28.9l4 4M101.8 28.3l4 4.1M102.6 27.8l3.9 4M103.2 27.3l-3.2 3.3M103.3 27.3l4 4M104.2 27.7l-3.4 3.4M105 28.1l-3.4 3.5M105.9 28.6l-3.5 3.5"/>
<path d="M106.2 28.8l1.9 2M106.7 29.1l-3.5 3.4M107.5 29.6l-3.4 3.4M108.4 30.1l-1.7 1.7M202.8 41.4h.1M204.2 40.5h.1M81.7 131l.4 .5M82.5 130.3l3.2 3.2M83.4 129.6l3.9 3.9M84.4 129l3.9 3.9M84.7 128.8l-2.7 2.6M85.3 128.3l3.9 4"/>
<path d="M86.5 128.6l-3.5 3.4M87.4 129.1l-3.4 3.4M87.9 129.4l2.3 2.2M88.5 129.7l-3.5 3.4M89.4 130.3l-3.4 3.4M90.5 130.8l-1.9 1.9M101.4 139.7l4 4M102.3 139.1l4 4M103.2 138.5l4.1 4M103.3 138.4l-3.3 3.3M104.4 138.9l-3.4 3.4M105.4 139.5l-3.4 3.4"/>
<path d="M99.5 141l1.1 1.1M100.4 140.4l3.9 3.8M106.4 140.1l-3.5 3.4M106.5 140.1l1.7 1.7M107.4 140.6l-3.5 3.5M108.4 141.2l-1.6 1.6"/>
</g>
<!-- layer: TOS_S2 -->
<path d="M81.6 19.8l4.1-2.8 5.2 3-4.3 2.9-4.7-2.7zM99.2 30.1l4.2-2.9 5.4 3.1-4.1 2.8h-.5zM81.6 130.9l4.1-2.8 5.2 3-4.3 2.9-4.7-2.7zM99.2 141.3l4.2-3 5.4 3.1-4.1 2.8h-.5z" fill="none" stroke="#000" stroke-width=".21"/>
<text font-size="6.5" x="248.7" y="204.5">H094U10009</text>
<text font-size="6.2" x="212" y="197.6">三 角 法</text>
<g font-size="5.3">
<text x="203.9" y="183.8">番号</text>
<text x="213.1" y="183.8">名 称</text>
<text x="231.1" y="183.8">員数</text>
<text x="243.8" y="183.8">材質・規格</text>
<text x="268.8" y="183.8">部品図番</text>
<text x="282.6" y="183.8">備 考</text>
<text x="203.2" y="191.6">度</text>
<text x="203.2" y="188">尺</text>
<text x="217.7" y="191.6">付</text>
<text x="234.6" y="191.6">認</text>
<text x="234.6" y="188">承</text>
<text x="246.9" y="188">検</text>
<text x="247.3" y="191.6">図</text>
<text x="268.1" y="191.6">計</text>
<text x="268.1" y="188">設</text>
<text x="280.1" y="188">製</text>
<text x="280.5" y="191.6">図</text>
<text x="179.2" y="194.4">設指</text>
<text x="203.6" y="195.4">角</text>
<text x="234.6" y="195.4">名</text>
<text x="203.2" y="199">法</text>
<text x="234.6" y="199">称</text>
<text x="149.2" y="205.7">記 号</text>
<text x="159.8" y="205.7">年月日</text>
<text x="170.4" y="205.7">担 当</text>
<text x="182.4" y="205.7">変 更 理 由</text>
<text x="234.6" y="206.4">番</text>
</g>
<g font-size="4.9">
<text x="179.2" y="188.7">設指</text>
<text x="179.2" y="199.7">設指</text>
<text x="86.4" y="206">上</text>
</g>
<g font-size="4.3">
<text x="97.8" y="17.9">NC枠</text>
<text x="187.5" y="18.2">C付枠</text>
<text x="109.5" y="24.9">木口シート</text>
<text x="110.1" y="29.5">MDV□－７２</text>
<text x="211.1" y="56.4">ｽｰﾊﾟｰｶｯﾄﾏｽｷﾝｸﾞﾃｰﾌﾟ</text>
<text x="211.1" y="60.6">ＫＳ－３０９Ｂ００３</text>
<text x="209.8" y="67.5">ｹｰｼﾝｸﾞ木口ｼｰﾙｼｰﾄ</text>
<text x="209.8" y="72.4">ＭＤＶ□－９８</text>
<text x="110.8" y="135.9">木口シート</text>
<text x="111.5" y="140.6">MDV□－７２</text>
<text x="75.7" y="151.4">注) 1.木口用ｼｰﾙｼｰﾄは、NC枠</text>
<text x="75.9" y="156.9">縦枠上・下部に（両縦枠共に）</text>
<text x="75.9" y="162.3">貼付けること。</text>
<text x="14.9" y="175.8">注) 1.ｹｰｼﾝｸﾞ木口ｼｰﾙｼｰﾄは、ｹｰｼﾝｸﾞ付枠の縦枠に（両縦枠共に）2枚づつ貼付けること。</text>
<text x="19" y="181.4">2.必ず裏面の注意書きが、見える様に貼ること。</text>
<text x="19" y="187.1">3.木口ｼｰﾙｼｰﾄの巾15mmの貼りしろの上にテープを貼ること。</text>
<text x="19" y="192.6">4.部品番号は最終枝番を使用の事。</text>
<text x="240.2" y="197.9">枠 木口シール及びシールセット貼付要領</text>
</g>
<g font-size="3.4">
<text x="161.6" y="198.9">17/01/13</text>
<text x="170.9" y="198.9">加地謙一</text>
<text x="185.4" y="199">TJ-0069 新規出図</text>
</g>
<g font-size="3.2">
<text x="224" y="188.6">16/11/30</text>
<text x="240.2" y="194.2">H094 １７ラシッサ 室内用窓 一般窓 FIX窓</text>
</g>
<g font-size="2.7">
<text x="240.5" y="188.4">黒石</text>
<text x="248.1" y="208.8">承認日：2017/01/13</text>
</g>
<g font-size="1.8">
<text x="251.8" y="188.2">梶原邦彦</text>
<text x="272.9" y="188.2">加地謙一</text>
<text x="284.9" y="188.2">加地謙一</text>
</g>
<g font-size="1.3">
<text x="179" y="74.3" transform="rotate(30 179 74.3)">《ｹｰｼﾝｸﾞ</text>
<text x="180.3" y="76.9" transform="rotate(30 180.3 76.9)">木口ｼｰﾙ》</text>
<text x="179" y="89.9" transform="rotate(30 179 89.9)">《ｹｰｼﾝｸﾞ</text>
<text x="180.3" y="92.6" transform="rotate(30 180.3 92.6)">木口ｼｰﾙ》</text>
</g>
</svg>
